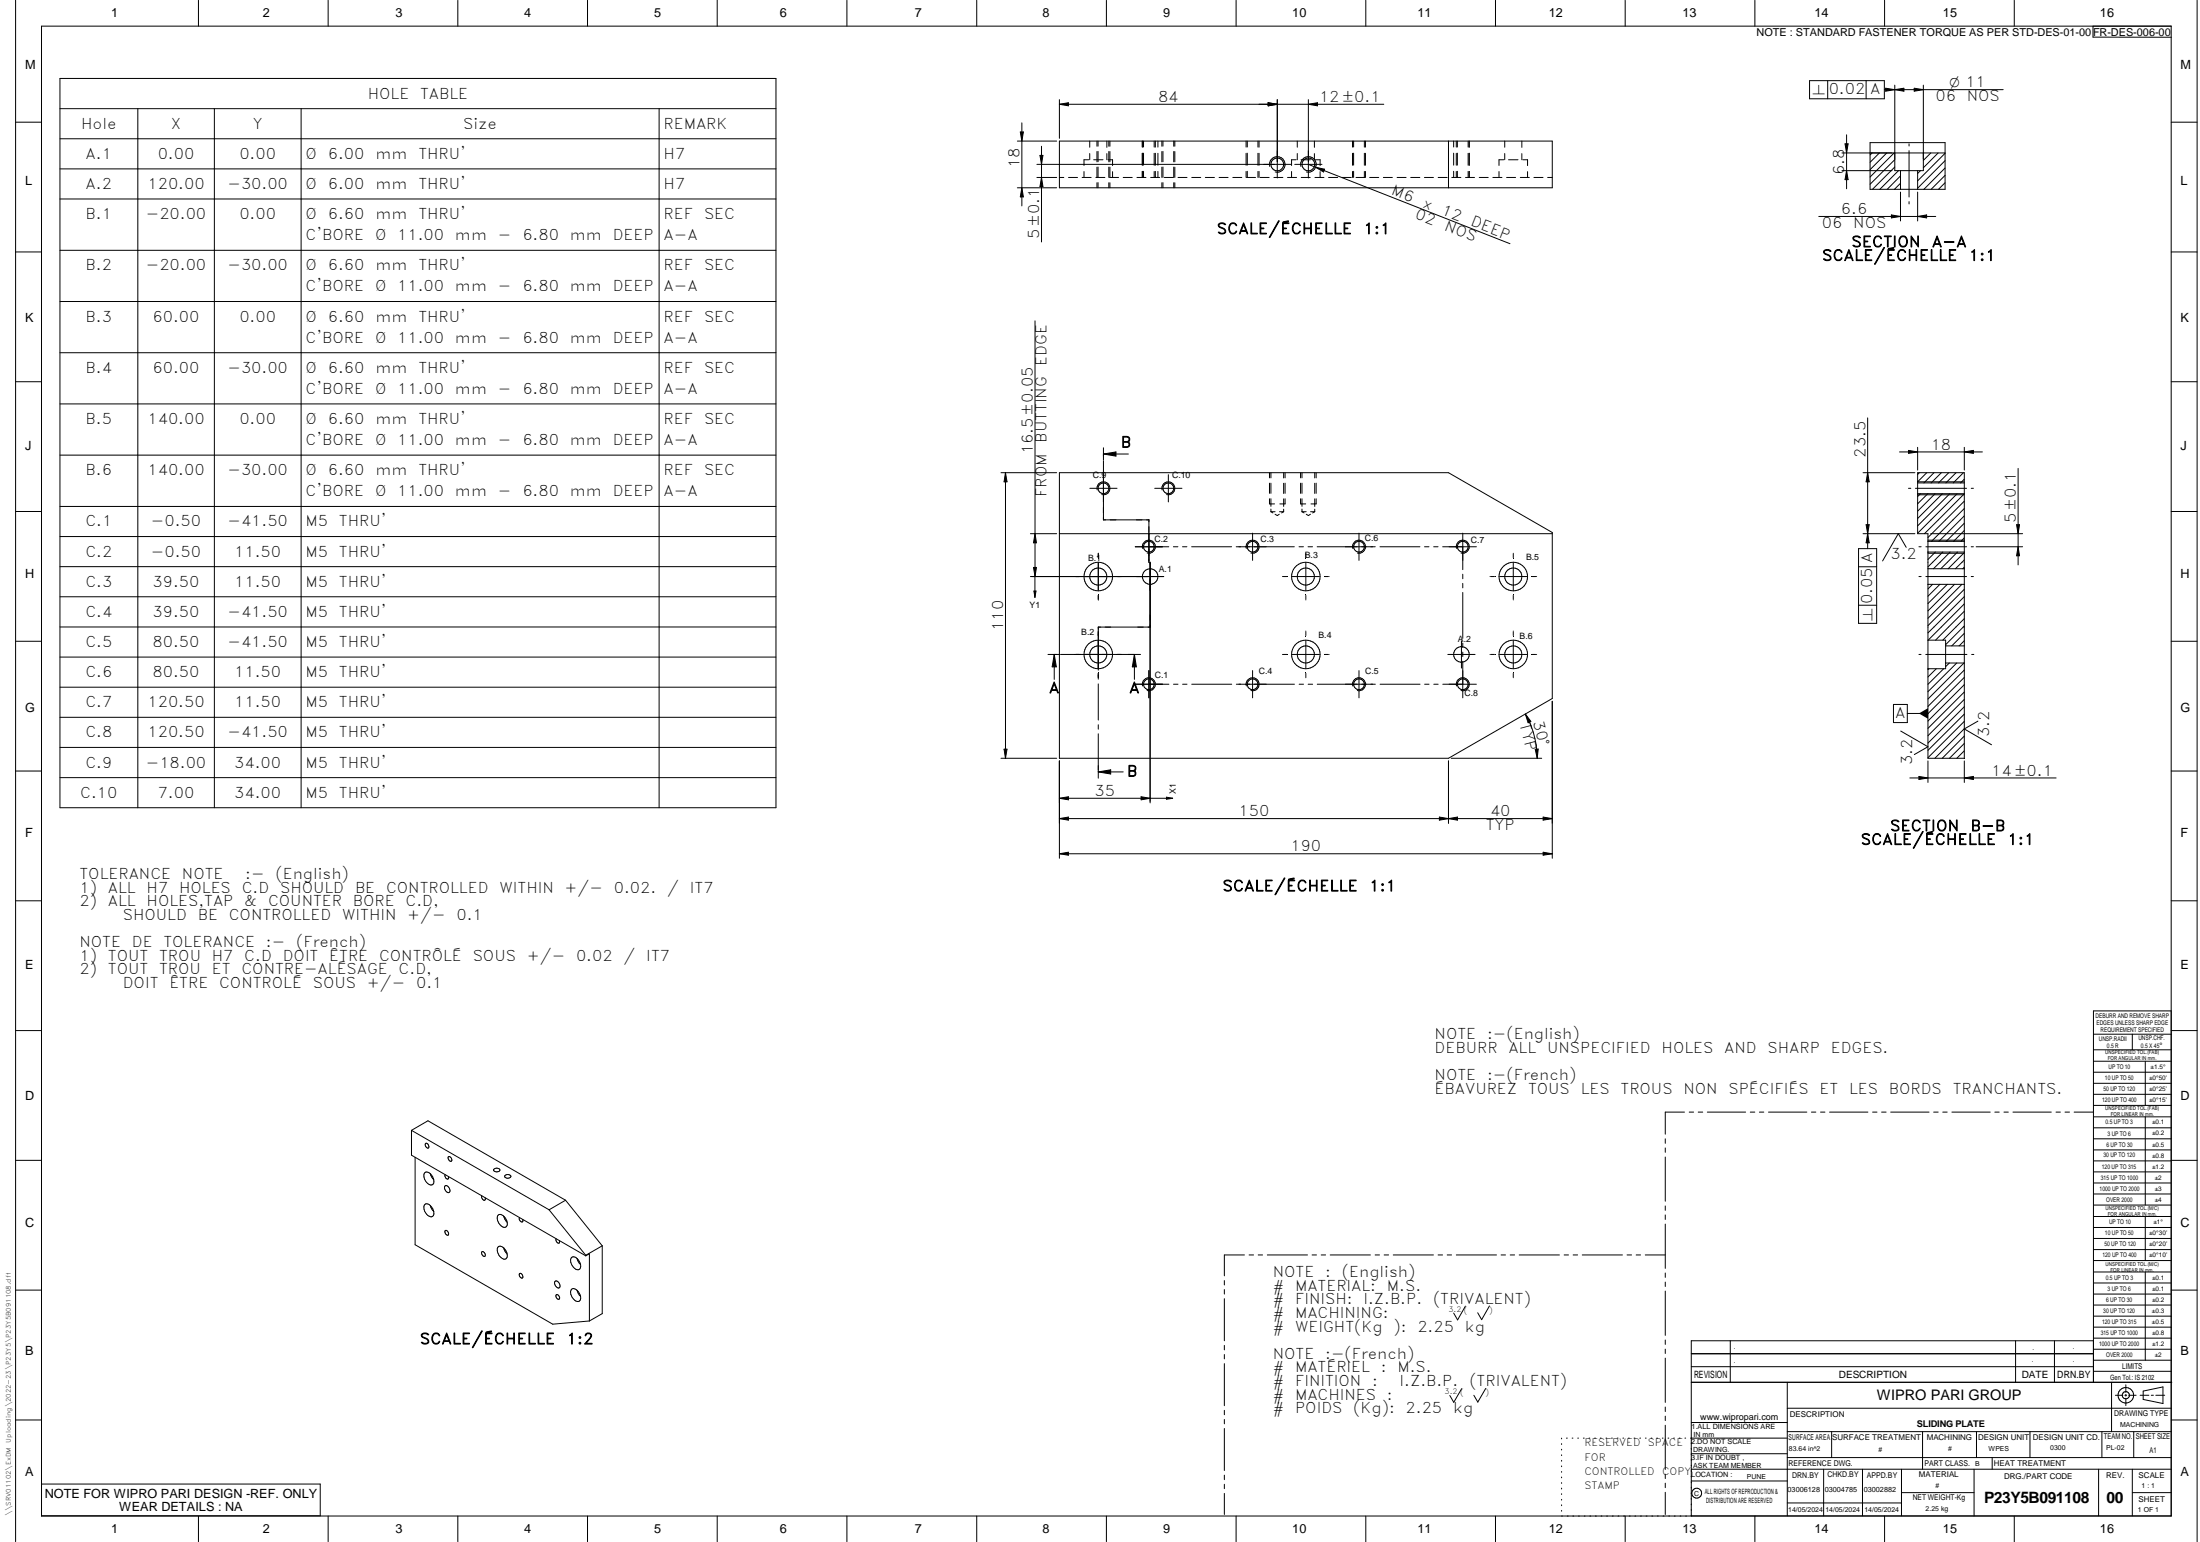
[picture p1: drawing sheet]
<svg xmlns="http://www.w3.org/2000/svg" width="848mm" height="594mm" viewBox="0 0 848 594" stroke-linecap="round" stroke-linejoin="round" font-family="sans-serif">
<g fill="none" stroke="#000" stroke-width=".39">
<path d="M6 .1v593.9M16 10.1h821v574h-821zM76.5 .1v10M126.5 .1v10M176.5 .1v10M226.5 .1v10M276.5 .1v10M326.5 .1v10M376.5 .1v10M426.5 .1v10M476.5 .1v10M526.5 .1v10"/>
<path d="M576.5 .1v10M626.5 .1v10M676.5 .1v10M726.5 .1v10M776.5 .1v10M806.8 10.1v4.2l30.2 .1M847 .1v593.9M23.1 30.2h276v281h-276zM408.4 38.4v14.9M488.9 39.6l3.5 .6-3.5 .6zM492.4 38.4v30.2M504.4 38.4v30.2"/>
<path d="M697.6 31.1h28.8v7h-28.8zM704.6 31.1v7M719.4 31.1v7M726.4 34.5h45.8M726.9 34l3.5 .5-3.5 .6zM730.4 32.8v32.9h11v-32.9M730.4 34.5l3.5-.5v1.1zM737.9 34l3.5 .5-3.5 .6zM6 47.1h10M23.1 41.9h276M23.1 53.5h276M53.1 41.9v269.3"/>
<path d="M82.6 41.9v269.3M116.1 41.9v269.3M254.1 41.9v269.3M392.2 54.4h15.1M393.3 50.8h1.2l-.6 3.6zM393.9 47.3v32M400.9 59.9h1.1l-.5 3.4zM401.5 56.3v36.9M408.4 40.2l3.5-.6v1.2zM408.4 54.4h190v17.9h-190zM408.4 40.2h125M420.1 54.4v2.3"/>
<path d="M420.1 59.1v2.5M422.9 54.4v1.9M422.9 58.4v4M423.3 54.4v1.9M423.3 58.3v4M426.7 54.4v2.4M426.7 59.2v2.4M427.4 54.4v1.9M427.4 58.4v4M427.9 54.4v1.9M427.9 58.4v4M440.4 59v4.7"/>
<path d="M440.4 54.4v2.3M440.8 54.4v2.2M440.8 59v4.6M444.9 54.4v2.3M444.9 59.1v4.6M445.4 54.4v2.3M445.4 59.1v4.6M446.4 54.4v2.3M446.4 59.1v4.6M447.9 54.4v1.9M447.9 58.4v4M448.3 54.4v1.9"/>
<path d="M448.3 58.3v4M452.5 54.4v1.9M452.5 58.4v4M452.9 54.4v1.9M452.9 58.4v4M480.4 54.4v2.3M480.4 59.1v4.6M480.8 54.4v2.2M480.8 59v4.6M484.9 54.4v2.3M484.9 59.1v4.6M485.4 54.4v2.3"/>
<path d="M485.4 59.1v4.6M500.1 54.4v2.3M500.1 59.1v2.5M504.4 40.2l3.5-.6v1.2zM506.7 54.4v2.4M506.7 59.2v2.4M521.4 54.4v2.3M521.4 59.1v4.6M521.8 54.4v2.2M521.8 59v4.6M525.9 54.4v2.3M525.9 59.1v4.6"/>
<path d="M526.4 54.4v2.3M526.4 59.1v4.6M558.4 54.4v17.9M560.4 54.4v2.2M560.4 59v4.6M561.4 54.4v2.3M561.4 59.1v4.6M561.8 54.4v2.2M561.8 59v4.6M566 54.4v2.3M566 59.1v4.6M566.4 54.4v2.3"/>
<path d="M566.4 59.1v4.6M580.1 54.4v2.3M580.1 59.1v2.5M586.7 54.4v2.4M586.7 59.2v2.4M710.1 58.9h39.7M711.2 55.4h1.2l-.6 3.5zM711.8 51.9v20.8M720.9 54.9h28.9v18h-28.9zM721.7 58.9l-.8 .8M724.5 58.9l-3.6 3.6M727.3 58.9l-6.4 6.5"/>
<path d="M730.2 58.9l-9.3 9.3M735.9 55.4v.9M735.9 58v17.9M741.5 58.9l-.1 .1M744.3 58.9l-2.9 2.9M747.1 58.9l-5.7 5.7M749.8 59.1l-10.6 10.6M837 47.1h10M23.1 65.1h276M23.1 76.7h276M392.2 72.3h15.1M393.9 72.3l.6 3.6h-1.2z"/>
<path d="M399.7 63.3h97.9M399.7 68.4h7.6M401.5 68.4l.5 3.4h-1.1zM408.4 68.4h1.7M411.9 68.4h3.5M417.2 68.4h3.4M417.9 66.1v2.3M419.7 61.6h-1.8v2.2M421.6 61.6h3.6M422.4 68.4h3.5M422.9 64.4v4M422.9 70.4v1.9"/>
<path d="M423.3 64.3v4M423.3 70.4v1.9M427.1 61.6h1.8v2.2M427.4 64.4v4M427.4 70.4v1.9M427.7 68.4h3.5M427.9 64.4v4M427.9 70.4v1.9M428.9 66.1v2.3M433 68.4h3.5M438.3 68.4h3.4M440.4 66v2.4"/>
<path d="M440.8 66v2.4M443.6 68.4h3.4M444.9 66v2.4M445.4 66v2.4M446.4 66v2.4M447.9 64.4v4M447.9 70.4v1.9M448.3 64.3v4M448.3 70.4v1.9M448.8 68.4h3.5M452.5 64.4v4M452.5 70.4v1.9"/>
<path d="M452.9 64.4v4M452.9 70.4v1.9M454.1 68.4h3.5M459.4 68.4h3.5M464.7 68.4h3.5M469.9 68.4h3.5M475.2 68.4h3.5M480.4 66v2.4M480.5 68.4h3.5M480.8 66v2.4M484.9 66v2.4M485.4 66v2.4"/>
<path d="M485.8 68.4h3.4M489.5 64.1a3 3 0 0 1 2.6-3.8 3 3 0 0 1 3.3 3.3 3 3 0 0 1-3.8 2.7M491.1 68.4h3.4M496.3 68.4h3.5M497.9 66.1v2.3M499.1 63.3h10.5M499.7 61.6h-1.8v2.2M501.5 64.1a2.99 2.99 0 0 1 3.1-3.7 2.99 2.99 0 0 1 2.5 4.1M501.5 61.6h3.7M501.6 68.4h3.5M504.4 63.3l77.7 30.6M506.9 68.4h3.5"/>
<path d="M507 61.6h1.9v2.2M507.1 64.5a3 3 0 0 1-3.5 1.8M507.2 64.4l3.4 .8-.4 1.1zM508.9 66.1v2.3M512.1 68.4h3.6M517.4 68.4h3.5M521.4 66v2.4M521.8 66v2.4M522.7 68.4h3.5M525.9 66v2.4M526.4 66v2.4M528 68.4h3.5"/>
<path d="M533.3 68.4h3.4M538.6 68.4h3.4M543.8 68.4h3.5M549.1 68.4h3.5M554.4 68.4h3.5M559.6 68.4h3.6M560.4 66v2.4M561.4 66v2.4M561.8 66v2.4M564.9 68.4h3.5M566 66v2.4M566.4 66v2.4"/>
<path d="M570.2 68.4h3.5M575.5 68.4h3.5M577.8 66.1v2.3M579.7 61.6h-1.9v2.2M580.8 68.4h3.4M581.5 61.6h3.7M586.1 68.4h3.4M587 61.6h1.9v2.2M588.9 66.1v2.3M591.3 68.4h3.5M596.6 68.4h1.8M710.1 65.7h19.3"/>
<path d="M711.8 65.7l.6 3.5h-1.2zM730.4 61.5l-9.5 9.5M730.4 64.3l-8.6 8.6M731.9 65.7l-7.2 7.2M732.6 67.8l-5.1 5.1M732.6 70.6l-2.3 2.3M732.6 65.7v7.2M732.6 74v11.1M735.9 77.7v.9M739.2 65.7v7.2M739.2 74v11.1M740.3 65.7l-1.1 1.1"/>
<path d="M749.8 67.6l-5.4 5.3M749.8 64.7l-8.2 8.2M749.8 61.9l-10.6 10.6M749.8 70.4l-2.5 2.5M6 97.1h10M23.1 96.4h276M701.1 83.4h45.1M729.1 82.8l3.5 .6-3.5 .5zM739.2 83.4l3.5-.6v1.1zM837 97.1h10M23.1 116.2h276M23.1 135.9h276"/>
<path d="M399 123.6l-.1 106.5M6 147.1h10M23.1 155.6h276M837 147.1h10M23.1 175.3h276M425.4 174.9l4.8-.8v1.6zM425.4 177.5v22.8h17.5v16.3h.5v92.7M425.4 172.5v4.8M425.4 174.9h9.6M720 161v50.4M732.2 174.1h32M735.7 173.5l3.5 .6-3.5 .6z"/>
<path d="M739.2 172.3v8.8M757.2 172.3v8.8M757.2 174.1l3.5-.6v1.2zM6 197.1h10M23.1 195.1h276M385.9 182.1h21.4M387.6 182.1v110M387.6 182.1l.6 3.5h-1.1zM408.4 182.1h150l40 23v64l-40 23h-150zM420.1 188.1h10.5M423 188.8a2.5 2.5 0 0 1 2.2-3.2 2.5 2.5 0 0 1 2.7 2.7 2.5 2.5 0 0 1-3.2 2.2M445.1 188.1h10.5"/>
<path d="M448 188.8a2.49 2.49 0 0 1 2.2-3.1 2.49 2.49 0 0 1 2.7 2.7 2.49 2.49 0 0 1-3.2 2.1M450.4 182.9v10.5M489.4 182.1v2M489.4 186.1v4M489.4 192.2v1.9h1.9M489.9 197.1h1.6M489.9 182.1v2M489.9 186.1v4M489.9 192.2v2.9M489.9 196.1v1M489.9 197.1l.8 .5M491.5 198.1l.9 .5 .7-.5"/>
<path d="M493.2 197.1h1.6M494.8 197.1l-.8 .5M494.8 182.1v2M494.8 186.2v3.9M494.8 192.2v2.9M494.8 196.2v.9M495.4 182.1v2M495.4 186.1v4M495.4 192.2v1.9h-2M501.4 182.1v2M501.4 192.2v1.9h1.9M501.4 186.1v4"/>
<path d="M501.9 196.1v1M501.9 182.1v2M501.9 186.1v4M501.9 192.2v2.9M501.9 197.1l.8 .5M501.9 197.1h1.6M503.6 198.1l.8 .5 .8-.5M505.2 197.1h1.6M506.8 197.1l-.8 .5M506.8 196.2v.9M506.8 182.1v2M506.8 186.2v3.9"/>
<path d="M506.8 192.2v2.9M507.4 192.2v1.9h-2M507.4 182.1v2M507.4 186.1v4M718.2 182.1h20M720 182.1l.6 3.5h-1.2zM735.7 188.1h.9M738.4 188.1h19.7M739.2 182.1h18v110h-14v-86.5h-4zM739.2 186.1h18M739.2 190.2h18l-15.4 15.4M739.2 190.6h18"/>
<path d="M739.9 182.1l-.7 .7M740.3 190.2l-1.1 1.1M742.7 182.1l-3.5 3.5h18M743.2 190.2l-4 3.9M745.5 182.1l-3.9 4M746 190.2l-6.8 6.7M748.4 182.1l-4 4M748.8 190.2l-9.6 9.6M751.2 182.1l-3.9 4M751.6 190.2l-12.4 12.4M754 182.1l-3.9 4M754.5 190.2l-15.3 15.2"/>
<path d="M756.9 182.1l-4 4M757.2 193.1l-14 14M757.2 195.9l-12.6 12.7M757.2 184.6l-1.4 1.5M757.2 198.8l-9.8 9.8M759.9 188.1h.8M778 180.5v37.1M837 197.1h10M23.1 206.7h276M23.1 218.3h276M397.2 205.6h10.1M398.4 218.6h1.1l-.5 3.5z"/>
<path d="M399 205.6l.5 3.5h-1.1zM408.4 205.6h190M423.4 213.1v.1M423.4 213.4v1.4M423.4 216.9v10.5M437.6 210.7h13M440.4 211.3a2.5 2.5 0 0 1 2.2-3.2 2.5 2.5 0 0 1 2.8 2.8 2.5 2.5 0 0 1-3.2 2.2M452.3 210.7h1.8M455.8 210.7h1.7M459.4 210.7h15.4M476.5 210.7h22.4M480.4 211.3a2.5 2.5 0 0 1 2.2-3.2 2.5 2.5 0 0 1 2.8 2.8 2.5 2.5 0 0 1-3.2 2.2"/>
<path d="M482.9 205.4v10.5M500.8 210.7h1.7M503.4 213.1v.1M503.4 213.4v1.4M503.4 216.9v10.5M504.2 210.7h1.8M507.7 210.7h22.4M521.5 211.3a2.5 2.5 0 0 1 2.2-3.2 2.5 2.5 0 0 1 2.7 2.8 2.5 2.5 0 0 1-3.2 2.2M523.9 205.4v10.5M532 210.7h15.4M549.1 210.7h1.7M552.7 210.7h1.7"/>
<path d="M556.1 210.7h13M561.5 211.3a2.49 2.49 0 0 1 2.2-3.1 2.49 2.49 0 0 1 2.7 2.7 2.49 2.49 0 0 1-3.2 2.2M563.9 205.4v14.1M583.4 213.1v.1M583.4 213.4v1.4M583.4 216.9v10.5M716.4 218.4h7M716.4 211.4h7v28.8h-7zM718.2 205.6h20M719.4 202.1h1.2l-.6 3.5zM720 205.6l.6 3.5h-1.2zM734.8 210.9l-3-5.3-6.1 10.5"/>
<path d="M739.7 210.7h.9M742.4 210.7h15.7M743.2 219.1h14M743.2 208.6h14M743.2 208.1h14M743.2 213.1h14M743.3 212.7h13.9M744.3 205.6h35.4M746.1 212.7l-2.9 2.9M748.9 212.7l-5.7 5.7M751.8 212.7l-6.5 6.4M754.6 212.7l-6.4 6.4"/>
<path d="M757.2 218.5l-.6 .6M757.2 212.9l-6.2 6.2M757.2 201.6l-7 7M757.2 215.7l-3.4 3.4M757.2 207.2l-1.3 1.4M757.2 204.4l-4.1 4.2M759.9 210.7h.8M761.8 210.7h17.9M777.4 202.1h1.1l-.5 3.5zM778 210.7l.5 3.4h-1.1zM23.1 229.9h276M397.2 222.1h51.4"/>
<path d="M398.6 227.7h.8l-.5 2.4zM423.4 229.4v1.4M423.4 231.1h.1M494.4 222.1h.1M494.7 222.1h1.4M498.1 222.1h10.5M503.4 229.4v1.4M503.4 231.1h.1M510.6 222.1h1.5M512.3 222.1h.1M563.9 221.2v1.8M563.9 224.7v1.8"/>
<path d="M563.9 228.3v17.7M574.4 222.1h.1M574.7 222.1h1.4M578.1 222.1h10.5M583.4 229.4v1.4M583.4 231.1h.1M590.6 222.1h1.4M592.3 222.1h.1M716.4 233.2h7M739.7 222.1h.9M742.4 222.1h15.7M743.2 225.1h14"/>
<path d="M745 225.1l-1.8 1.8M747.8 225.1l-4.6 4.6M750.7 225.1l-7.5 7.4M753.4 225.1l-10.2 10.3M756.3 225.1l-13.1 13.1M757.2 229.9l-14 13.9M757.2 227l-14 14M757.2 232.7l-13.9 13.9M757.2 238.3l-8.3 8.3M757.2 235.5l-11.1 11.1M759.9 222.1h.8M6 247.1h10"/>
<path d="M23.1 241.6h276M23.1 253.2h276M404 252.1h4.8M406.4 252.1v9.6M406.4 252.1l.8 4.8h-1.6zM409 252.1h30.7M423.4 259.4v2.3M437.3 252.1l.8 4.8h-1.6zM437.3 252.1v9.6M442.9 258.4v10.5M443.4 241.6h-20v16.6M482.9 258.4v10.5"/>
<path d="M494.4 252.1h.1M494.7 252.1h1.4M498.1 252.1h10.5M503.4 243.1v.1M503.4 243.5v1.4M503.4 246.9v10.5M503.4 259.4v1.4M510.6 252.1h1.5M512.3 252.1h.1M523.9 258.4v10.5M558.1 252.1h10.5M563.4 246.9v10.5"/>
<path d="M563.9 247.7v1.8M563.9 251.2v1.7M563.9 254.8v14.1M574.4 252.1h.1M574.7 252.1h1.4M578.1 252.1h10.5M583.4 243.1v.1M583.4 243.5v1.4M583.4 259.4v1.4M583.4 246.9v10.5M590.6 252.1h1.4M592.3 252.1h.1"/>
<path d="M739.7 252.1h.8M742.4 252.1h15.8M743.2 246.6h6.8v11h-6.8M743.6 257.6l-.4 .4M746.4 257.6l-3.2 3.2M749.3 257.6l-6.1 6.1M750 248.8h7.2M750 255.4h7.2M751.5 255.4l-1.5 1.4M754.3 255.4l-11.1 11.1M757.1 255.4l-13.9 13.9M757.2 258.1l-14 14.1"/>
<path d="M757.2 244l-4.8 4.8M757.2 246.8l-2 2M757.2 241.2l-7.2 7.2M760.1 252.1h.8M837 247.1h10M23.1 264.8h276M23.1 276.4h276M423.4 263.5v13.9M423.4 279.2v1.7M437.6 263.6h13M440.4 264.3a2.49 2.49 0 0 1 2.2-3.2 2.49 2.49 0 0 1 2.7 2.7 2.49 2.49 0 0 1-3.1 2.2M452.4 263.6h1.7"/>
<path d="M455.9 263.6h1.7M459.4 263.6h15.4M476.6 263.6h22.4M480.4 264.3a2.49 2.49 0 0 1 2.2-3.2 2.49 2.49 0 0 1 2.7 2.7 2.49 2.49 0 0 1-3.1 2.2M500.8 263.6h1.7M503.4 261v.1M504.3 263.6h1.7M507.8 263.6h22.4M521.5 264.3a2.49 2.49 0 0 1 2.1-3.2 2.49 2.49 0 0 1 2.7 2.7 2.49 2.49 0 0 1-3.1 2.2M532 263.6h15.4M549.2 263.6h1.7M552.7 263.6h1.7"/>
<path d="M561.5 264.3a2.48 2.48 0 0 1 2.1-3.1 2.48 2.48 0 0 1 2.7 2.7 2.48 2.48 0 0 1-3.1 2.1M569.1 263.6h-12.9M583.4 261v.1M588 275.1a34.2 34.2 0 0 1 4.6 17M588 275.1l2.1 2.8-1 .6zM598.4 270.2v60.5M729.9 271.4h5.3v7h-5.3zM735.2 274.9h8M757.2 261l-14 14M757.2 263.8l-14 14M757.2 266.6l-14 14M757.2 269.5l-14 14"/>
<path d="M757.2 272.3l-14 14M757.2 275.1l-14 14M757.2 277.9l-14 14M762.5 277.8l-5.3 3 10.5 6.1M6 297.1h10M23.1 288h276M23.1 299.6h276M385.9 292.1h21.4M387.1 288.6h1.1l-.6 3.5zM408.4 293.2v37.5M423.4 282.7v17.1M423.4 297.4h9.6"/>
<path d="M423.4 297.4l4.8-.8v1.6zM558.4 293.2v24M559.4 292.1h34.9M591.8 288.7l1.2-.1-.4 3.5zM732.7 281.6l10.5 6.1-5.2 3M736.2 299.7h56.4M739.7 299.1l3.5 .6-3.5 .6zM743.2 293.2v8.3M757.2 286.4l-5.7 5.7M757.2 280.8l-11.3 11.3M757.2 283.6l-8.5 8.5M757.2 289.3l-2.9 2.8"/>
<path d="M757.2 299.7l3.5-.6v1.2zM757.2 293.2v8.3M837 297.1h10M408.4 307.6l3.5-.6v1.1zM408.4 315.4l3.5-.6v1.2zM408.4 307.6h43.6M408.4 315.4h190M439.9 307l3.5 .6-3.5 .5zM449.7 307.1l2.3 .5-2.3 .3zM554.9 314.8l6.9 1.2v-1.2l-6.9 1.2zM594.9 314.8l3.5 .6-3.5 .6zM408.4 328.9l3.5-.6v1.2z"/>
<path d="M408.4 328.9h190M594.9 328.3l3.5 .6-3.5 .6zM6 347h10M837 347h10M6 397h10M807 398.4h30M822 398.4v6.1M837 397h10M837 389.5h-30v143.1M807 404.5h30M807 408.9h30M807 413.1h30"/>
<path d="M807 417.4h30M827 408.9v17M158.6 435.5l6.4-3.7 53 30.6M158.6 435.5l53.1 30.6M158.6 435.5v9.6l67.2 38.7M641.9 438.7v1.8M649.4 428.5h-7.5v8.5M651.2 428.5h1.7M654.6 428.5h1.8M658.2 428.5h14.7M674.7 428.5h1.7M678.2 428.5h1.7"/>
<path d="M681.7 428.5h14.8M698.3 428.5h1.7M701.8 428.5h1.7M705.3 428.5h14.7M721.9 428.5h1.7M725.3 428.5h1.8M728.9 428.5h14.7M745.4 428.5h1.7M748.9 428.5h1.7M752.4 428.5h14.8M769 428.5h1.7M772.5 428.5h1.7"/>
<path d="M776 428.5h14.7M792.6 428.5h1.7M796 428.5h1.8M799.5 428.5h7.4M807 421.6h30M807 425.9h30M807 430.3h30M807 434.5h30M807 438.7h30M827 430.3v34M6 447h10M160 445.9v33.7l53.1 30.6 14.1-1.3"/>
<path d="M163.8 451.8a2.58 2.58 0 0 1 3.2 2.2l.2 .7a1.34 1.34 0 0 1-.5 1.7 1.34 1.34 0 0 1-1.8-.4 3.3 3.3 0 0 1-1.1-4.2zM164.1 440.5a1.15 1.15 0 0 1 1.1 .6 1.15 1.15 0 0 1-.2 1.2l-.6-.2-.4-.7zM165.9 452.2l1.3 2.3M171.5 457a1.53 1.53 0 0 1 1.6 .4 1.53 1.53 0 0 1 .3 1.7l-.1 .2a1.66 1.66 0 0 1-1.8-2.3zM171.6 452.5a1.03 1.03 0 0 0 .1 1.3 1.03 1.03 0 0 0 1.2 .2l-.1-.7M172.9 445.6a1.11 1.11 0 0 1 1.1 .6 1.11 1.11 0 0 1-.1 1.2l-.6-.2-.5-.7zM190.3 450.5a1.41 1.41 0 0 1 2.4 .4 1.47 1.47 0 0 1-2.5-.1zM194.8 452.8l1.3-.3 .8 .6a1.2 1.2 0 0 1-1.2 .8 1.2 1.2 0 0 1-1.1-.9zM641.9 442.3v1.6M641.9 445.8v17M807 443h30M807 447.3h30"/>
<path d="M807 451.5h30M807 455.8h30M807 460h30M837 447h10M163.8 464a2.58 2.58 0 0 1 3.2 2.3l.2 .6a1.35 1.35 0 0 1-.5 1.8 1.35 1.35 0 0 1-1.8-.5 3.4 3.4 0 0 1-1.1-4.2zM165.9 464.4l.5 1.3 .8 1.1M171.7 474a1.15 1.15 0 0 1 1.1 .7 1.15 1.15 0 0 1-.2 1.2l-.9-.5-.2-.8zM185.7 460.7a1.03 1.03 0 0 0 .2 1.2 1.03 1.03 0 0 0 1.2 .3l-.1-.8M192.1 468.1a2.63 2.63 0 0 1 3.3 2.3l.1 .6a1.33 1.33 0 0 1-.5 1.7 1.33 1.33 0 0 1-1.8-.4 3.3 3.3 0 0 1-1.1-4.2zM194.1 468.5l.5 1.3 .9 1M200.2 469.1a1.03 1.03 0 0 0 .2 1.2 1.03 1.03 0 0 0 1.1 .2v-.7M211.7 466.1l14.1 17.5"/>
<path d="M214.4 477.3a1.03 1.03 0 0 0 .1 1.2 1.03 1.03 0 0 0 1.2 .2l-.1-.7M218 462.4l-6.3 3.7M218 462.4l14.2 17.6M232.2 480v26.1l-5 2.8M232.2 480l-6.4 3.6M641.9 464.6v1.7M641.9 468.1v1.7M641.9 471.6v17.1M807 464.3h30M807 468.7h30M807 472.9h30M807 477.1h30"/>
<path d="M827 468.7v16.9M6 497h10M185.8 482.2a1.15 1.15 0 0 1 1.1 .7 1.15 1.15 0 0 1-.1 1.2l-.6-.3-.5-.6zM192.1 480.4a2.63 2.63 0 0 1 3.3 2.2l.1 .6a1.32 1.32 0 0 1-.5 1.8 1.32 1.32 0 0 1-1.8-.5 3.3 3.3 0 0 1-1.1-4.1zM194.1 480.8l1.4 2.3M200.4 490.6a1.11 1.11 0 0 1 1 .6 1.11 1.11 0 0 1-.1 1.2l-.6-.2-.5-.7zM213.9 493.8a1.53 1.53 0 0 1 1.7 .3 1.53 1.53 0 0 1 .3 1.7l-.2 .3a1.69 1.69 0 0 1-1.8-2.3zM214.5 498.8a1.11 1.11 0 0 1 1 .6 1.11 1.11 0 0 1-.1 1.2l-.6-.2-.5-.7zM220.3 496.7a2.63 2.63 0 0 1 3.3 2.2l.2 .6a1.35 1.35 0 0 1-.5 1.8 1.35 1.35 0 0 1-1.8-.4 3.3 3.3 0 0 1-1.2-4.2zM220.3 484.4a2.63 2.63 0 0 1 3.3 2.3l.2 .6a1.35 1.35 0 0 1-.5 1.8 1.35 1.35 0 0 1-1.8-.4 3.3 3.3 0 0 1-1.2-4.3zM222.4 497.1l.5 1.2 .9 1.1M222.4 484.8l.5 1.3 .9 1.1"/>
<path d="M225.8 483.8l1.4-.8v25.9M225.8 483.6v.2M472 493.4v1.6M472 496.8v1.8M479.7 483.5h-7.7v8M481.5 483.5h1.7M485 483.5h1.7M488.5 483.5h15.5M505.8 483.5h1.7M509.3 483.5h1.7M512.8 483.5h15.5M530.1 483.5h1.7"/>
<path d="M533.6 483.5h1.7M537.1 483.5h15.5M554.4 483.5h1.7M557.9 483.5h1.7M561.4 483.5h15.5M578.7 483.5h1.6M582.2 483.5h1.7M585.6 483.5h15.5M603 483.5h1.6M606.4 483.5h1.8M609.9 483.5h15.5M627.2 483.5h1.7"/>
<path d="M630.7 483.5h1.7M634.2 483.5h7.7M641.9 490.4v1.7M641.9 493.9v1.7M641.9 497.4v17.1M807 481.4h30M807 485.6h30M807 490.1h30M807 494.3h30M807 498.6h30M827 490.1v33.9M837 497h10"/>
<path d="M472 500.3v16.3M472 518.3v1.8M564.9 503.2l-3 5.3-1.5-2.6M574.2 503.1l-3 5.3-1.6-2.6M641.9 516.3v1.6M641.9 519.8v1.7M667 516.6v16M777 516.6v16M792 516.6v16M807 502.8h30M807 507.1h30M807 511.3h30"/>
<path d="M807 515.5h30M807 519.8h30M807 516.6h-155v67.5M472 521.8v1.7M472 525.4v16.2M563.5 535l-3.1 5.3-1.5-2.7M572.7 534.9l-3 5.3-1.5-2.7M641.9 523.2v17.1M652 532.6h185.2M652 521.5h155M652 526.5h155M689 532.6v51.4"/>
<path d="M807 524h30M807 528.3h30M814 532.6v19M815.5 537.5h2.8M819.1 537.5h.7M819.5 533.5v2.9M819.5 537.2v.7M819.5 538.7v2.8M820.6 537.5h2.9M825 537.5h3.4M826.2 535.9l7.6-1.6v6.4l-7.6-1.5zM829.3 537.5h.8"/>
<path d="M831 537.5h3.5M6 547.1h10M472 543.3v1.7M472 546.9v1.7M472 550.3v16.2M602 554.1v.3M602 556.2v.3M602 558.3v.3M603.8 554.1h.4M606 554.1h.3M608.2 554.1h.3M610.4 554.1h.3"/>
<path d="M612.6 554.1h.3M614.7 554.1h.3M616.9 554.1h.3M619.1 554.1h.3M621.2 554.1h.3M623.4 554.1h.3M625.6 554.1h.3M627.8 554.1h.3M629.9 554.1h.4M632.1 554.1h.3M634.3 554.1h.3M636.5 554.1h.3"/>
<path d="M638.6 554.1h.3M640.8 554.1h.3M641.9 542.1v1.7M641.9 545.6v1.7M641.9 549.1v17M643 554.1h.3M645.2 554.1h.3M647.3 554.1h.4M649.5 554.1h.3M652 548h37M689 542.5h148M689 551.6h148"/>
<path d="M689 554.1h-37.3M706.1 551.6v10M741.1 551.6v14.4M761.9 551.6v10M782.5 551.6v10M810.3 551.6v10M822.5 551.6v10M837 547.1h10M16 571.8h107.4v12.2h-107.4M472 568.3v1.8M472 571.8v1.7M472 575.4v8.1"/>
<path d="M602 560.5v.3M602 562.6v.3M602 564.8v.3M602 566.9v.3M602 569v.3M602 571.2v.3M602 573.3v.4M602 575.5v.3M602 577.6v.3M602 579.8v.3M641.9 567.9v1.7M641.9 571.4v1.8"/>
<path d="M641.9 574.9v8.6M652 570.6h37M652 560.1h37M689 561.6h148M689 579h44M703 566v18M718 566v18M733 575.1h28M733 566v18M761 566v18M768 561.6v4.4M809 566v18"/>
<path d="M822 566v18M822 575.1h15M837 566h-185M76.5 584.1v9.9M126.5 584.1v9.9M176.5 584.1v9.9M226.5 584.1v9.9M276.5 584.1v9.9M326.5 584.1v9.9M376.5 584.1v9.9M426.5 584.1v9.9M476.5 584.1v9.9"/>
<path d="M526.5 584.1v9.9M576.5 584.1v9.9M602 581.9v.3M626.5 584.1v9.9M652 584h185M676.5 584.1v9.9M726.5 584.1v9.9M776.5 584.1v9.9"/>
<circle cx="492.4" cy="63.4" r="2.46"/>
<circle cx="504.4" cy="63.4" r="2.46"/>
<circle cx="425.4" cy="188.1" r="2.06"/>
<circle cx="450.4" cy="188.1" r="2.07"/>
<circle cx="442.9" cy="210.6" r="2.06"/>
<circle cx="482.9" cy="210.6" r="2.07"/>
<circle cx="523.9" cy="210.6" r="2.07"/>
<circle cx="563.9" cy="210.6" r="2.07"/>
<circle cx="423.4" cy="222.1" r="3.3"/>
<circle cx="423.4" cy="222.1" r="5.5"/>
<circle cx="443.4" cy="222.1" r="2.99"/>
<circle cx="503.4" cy="222.1" r="3.3"/>
<circle cx="503.4" cy="222.1" r="5.5"/>
<circle cx="583.4" cy="222.1" r="5.5"/>
<circle cx="583.4" cy="222.1" r="3.3"/>
<circle cx="423.4" cy="252.1" r="3.3"/>
<circle cx="423.4" cy="252.1" r="5.5"/>
<circle cx="503.4" cy="252.1" r="3.3"/>
<circle cx="503.4" cy="252.1" r="5.5"/>
<circle cx="563.4" cy="252.1" r="3"/>
<circle cx="583.4" cy="252.1" r="5.5"/>
<circle cx="583.4" cy="252.1" r="3.3"/>
<circle cx="442.9" cy="263.7" r="2.06"/>
<circle cx="482.9" cy="263.6" r="2.07"/>
<circle cx="523.9" cy="263.6" r="2.07"/>
<circle cx="563.9" cy="263.6" r="2.07"/>
<circle cx="819.5" cy="537.5" r="2.99"/>
<circle cx="819.5" cy="537.5" r="1.39"/>
<circle cx="654.1" cy="575.3" r="1.9"/>
</g>
<g fill="#000">
<path d="M408.4 40.2l3.5-.6v1.2zM488.9 39.6l3.5 .6-3.5 .6zM504.4 40.2l3.5-.6v1.2zM726.9 34l3.5 .5-3.5 .6zM730.4 34.5l3.5-.5v1.1zM737.9 34l3.5 .5-3.5 .6zM393.3 50.8h1.2l-.6 3.6zM400.9 59.9h1.1l-.5 3.4zM711.2 55.4h1.2l-.6 3.5zM393.9 72.3l.6 3.6h-1.2zM401.5 68.4l.5 3.4h-1.1zM507.2 64.4l3.4 .8-.4 1.1z"/>
<path d="M711.8 65.7l.6 3.5h-1.2zM729.1 82.8l3.5 .6-3.5 .5zM739.2 83.4l3.5-.6v1.1zM425.4 174.9l4.8-.8v1.6zM735.7 173.5l3.5 .6-3.5 .6zM757.2 174.1l3.5-.6v1.2zM387.6 182.1l.6 3.5h-1.1zM720 182.1l.6 3.5h-1.2zM399 205.6l.5 3.5h-1.1zM398.4 218.6h1.1l-.5 3.5zM719.4 202.1h1.2l-.6 3.5zM720 205.6l.6 3.5h-1.2z"/>
<path d="M777.4 202.1h1.1l-.5 3.5zM778 210.7l.5 3.4h-1.1zM398.6 227.7h.8l-.5 2.4zM406.4 252.1l.8 4.8h-1.6zM437.3 252.1l.8 4.8h-1.6zM588 275.1l2.1 2.8-1 .6zM739.7 274.9l3.5-2.1v4.1zM387.1 288.6h1.1l-.6 3.5zM423.4 297.4l4.8-.8v1.6zM591.8 288.7l1.2-.1-.4 3.5zM408.4 307.6l3.5-.6v1.1zM408.4 315.4l3.5-.6v1.2z"/>
<path d="M439.9 307l3.5 .6-3.5 .5zM449.7 307.1l2.3 .5-2.3 .3zM554.9 314.8l3.5 .6-3.5 .6zM558.4 315.4l3.4-.6v1.2zM594.9 314.8l3.5 .6-3.5 .6zM739.7 299.1l3.5 .6-3.5 .6zM757.2 299.7l3.5-.6v1.2zM408.4 328.9l3.5-.6v1.2zM594.9 328.3l3.5 .6-3.5 .6z"/>
</g>
<g font-size="6">
<text x="764.8" y="578.9">P23Y5B091108</text>
<text x="812.1" y="578.9">00</text>
</g>
<g font-size="5.7">
<text x="141.8" y="38">HOLE</text>
<text x="161.9" y="38">TABLE</text>
<text x="446.4" y="39.3">84</text>
<text x="508.5" y="39.3">12±0.1</text>
<text x="704.9" y="36.3">0.02 A</text>
<text x="746.1" y="38.9">06</text>
<text x="758.2" y="38.9">NOS</text>
<text x="31.3" y="49.6">Hole</text>
<text x="65.9" y="49.6">X</text>
<text x="97.4" y="49.6">Y</text>
<text x="178.6" y="49.6">Size</text>
<text x="255.8" y="49.6">REMARK</text>
<text x="33" y="61.2">A.1</text>
<text x="60.8" y="61.2">0.00</text>
<text x="92.3" y="61.2">0.00</text>
<text x="117.8" y="61.2">Ø</text>
<text x="126.4" y="61.2">6.00</text>
<text x="144.7" y="61.2">mm</text>
<text x="161.3" y="61.2">THRU'</text>
<text x="255.8" y="61.2">H7</text>
<text x="393" y="64.8" transform="rotate(-90 393 64.8)">18</text>
<text x="710.9" y="67.4" transform="rotate(-90 710.9 67.4)">6.8</text>
<text x="33" y="72.8">A.2</text>
<text x="56.9" y="72.8">120.00</text>
<text x="87.7" y="72.8">-30.00</text>
<text x="117.8" y="72.8">Ø</text>
<text x="126.4" y="72.8">6.00</text>
<text x="144.7" y="72.8">mm</text>
<text x="161.3" y="72.8">THRU'</text>
<text x="255.8" y="72.8">H7</text>
<text x="536.1" y="74.9" transform="rotate(21 536.1 74.9)">M6</text>
<text x="548" y="79.6" transform="rotate(21 548 79.6)">x</text>
<text x="555.3" y="82.4" transform="rotate(21 555.3 82.4)">12</text>
<text x="709.7" y="82.5">6.6</text>
<text x="33" y="84.4">B.1</text>
<text x="56.2" y="84.4">-20.00</text>
<text x="92.3" y="84.4">0.00</text>
<text x="117.8" y="84.4">Ø</text>
<text x="126.4" y="84.4">6.60</text>
<text x="144.7" y="84.4">mm</text>
<text x="161.3" y="84.4">THRU'</text>
<text x="255.8" y="84.4">REF</text>
<text x="271.4" y="84.4">SEC</text>
<text x="545.2" y="84.1" transform="rotate(21 545.2 84.1)">02</text>
<text x="556.4" y="88.5" transform="rotate(21 556.4 88.5)">NOS</text>
<text x="566.5" y="86.8" transform="rotate(21 566.5 86.8)">DEEP</text>
<text x="702.4" y="87.8">06</text>
<text x="714.4" y="87.8">NOS</text>
<text x="117.8" y="92.5">C'BORE</text>
<text x="144.6" y="92.5">Ø</text>
<text x="153.2" y="92.5">11.00</text>
<text x="175.4" y="92.5">mm</text>
<text x="192" y="92.5">-</text>
<text x="201.4" y="92.5">6.80</text>
<text x="219.7" y="92.5">mm</text>
<text x="236.2" y="92.5">DEEP</text>
<text x="255.8" y="92.5">A-A</text>
<text x="400.6" y="92" transform="rotate(-90 400.6 92)">5±0.1</text>
<text x="469.1" y="90.1">SCALE/ÉCHELLE</text>
<text x="525.6" y="90.1">1:1</text>
<text x="713.7" y="95.2">SECTION</text>
<text x="744.7" y="95.2">A-A</text>
<text x="702.4" y="100.4">SCALE/ÉCHELLE</text>
<text x="758.9" y="100.4">1:1</text>
<text x="33" y="104.1">B.2</text>
<text x="56.2" y="104.1">-20.00</text>
<text x="87.7" y="104.1">-30.00</text>
<text x="117.8" y="104.1">Ø</text>
<text x="126.4" y="104.1">6.60</text>
<text x="144.7" y="104.1">mm</text>
<text x="161.3" y="104.1">THRU'</text>
<text x="255.8" y="104.1">REF</text>
<text x="271.4" y="104.1">SEC</text>
<text x="117.8" y="112.3">C'BORE</text>
<text x="144.6" y="112.3">Ø</text>
<text x="153.2" y="112.3">11.00</text>
<text x="175.4" y="112.3">mm</text>
<text x="192" y="112.3">-</text>
<text x="201.4" y="112.3">6.80</text>
<text x="219.7" y="112.3">mm</text>
<text x="236.2" y="112.3">DEEP</text>
<text x="255.8" y="112.3">A-A</text>
<text x="33" y="123.9">B.3</text>
<text x="58.8" y="123.9">60.00</text>
<text x="92.3" y="123.9">0.00</text>
<text x="117.8" y="123.9">Ø</text>
<text x="126.4" y="123.9">6.60</text>
<text x="144.7" y="123.9">mm</text>
<text x="161.3" y="123.9">THRU'</text>
<text x="255.8" y="123.9">REF</text>
<text x="271.4" y="123.9">SEC</text>
<text x="117.8" y="132">C'BORE</text>
<text x="144.6" y="132">Ø</text>
<text x="153.2" y="132">11.00</text>
<text x="175.4" y="132">mm</text>
<text x="192" y="132">-</text>
<text x="201.4" y="132">6.80</text>
<text x="219.7" y="132">mm</text>
<text x="236.2" y="132">DEEP</text>
<text x="255.8" y="132">A-A</text>
<text x="33" y="143.6">B.4</text>
<text x="58.8" y="143.6">60.00</text>
<text x="87.7" y="143.6">-30.00</text>
<text x="117.8" y="143.6">Ø</text>
<text x="126.4" y="143.6">6.60</text>
<text x="144.7" y="143.6">mm</text>
<text x="161.3" y="143.6">THRU'</text>
<text x="255.8" y="143.6">REF</text>
<text x="271.4" y="143.6">SEC</text>
<text x="403.4" y="140.8" transform="rotate(-90 403.4 140.8)">EDGE</text>
<text x="117.8" y="151.7">C'BORE</text>
<text x="144.6" y="151.7">Ø</text>
<text x="153.2" y="151.7">11.00</text>
<text x="175.4" y="151.7">mm</text>
<text x="192" y="151.7">-</text>
<text x="201.4" y="151.7">6.80</text>
<text x="219.7" y="151.7">mm</text>
<text x="236.2" y="151.7">DEEP</text>
<text x="255.8" y="151.7">A-A</text>
<text x="33" y="163.4">B.5</text>
<text x="56.9" y="163.4">140.00</text>
<text x="92.3" y="163.4">0.00</text>
<text x="117.8" y="163.4">Ø</text>
<text x="126.4" y="163.4">6.60</text>
<text x="144.7" y="163.4">mm</text>
<text x="161.3" y="163.4">THRU'</text>
<text x="255.8" y="163.4">REF</text>
<text x="271.4" y="163.4">SEC</text>
<text x="117.8" y="171.5">C'BORE</text>
<text x="144.6" y="171.5">Ø</text>
<text x="153.2" y="171.5">11.00</text>
<text x="175.4" y="171.5">mm</text>
<text x="192" y="171.5">-</text>
<text x="201.4" y="171.5">6.80</text>
<text x="219.7" y="171.5">mm</text>
<text x="236.2" y="171.5">DEEP</text>
<text x="255.8" y="171.5">A-A</text>
<text x="403.4" y="170.6" transform="rotate(-90 403.4 170.6)">BUTTING</text>
<text x="432.1" y="172.4">B</text>
<text x="744.3" y="173.2">18</text>
<text x="398.1" y="175.1" transform="rotate(-90 398.1 175.1)">16.5±0.05</text>
<text x="719.1" y="176.3" transform="rotate(-90 719.1 176.3)">23.5</text>
<text x="33" y="183.1">B.6</text>
<text x="56.9" y="183.1">140.00</text>
<text x="87.7" y="183.1">-30.00</text>
<text x="117.8" y="183.1">Ø</text>
<text x="126.4" y="183.1">6.60</text>
<text x="144.7" y="183.1">mm</text>
<text x="161.3" y="183.1">THRU'</text>
<text x="255.8" y="183.1">REF</text>
<text x="271.4" y="183.1">SEC</text>
<text x="117.8" y="191.2">C'BORE</text>
<text x="144.6" y="191.2">Ø</text>
<text x="153.2" y="191.2">11.00</text>
<text x="175.4" y="191.2">mm</text>
<text x="192" y="191.2">-</text>
<text x="201.4" y="191.2">6.80</text>
<text x="219.7" y="191.2">mm</text>
<text x="236.2" y="191.2">DEEP</text>
<text x="255.8" y="191.2">A-A</text>
<text x="403.4" y="191.4" transform="rotate(-90 403.4 191.4)">FROM</text>
<text x="32.9" y="202.8">C.1</text>
<text x="58.2" y="202.8">-0.50</text>
<text x="87.7" y="202.8">-41.50</text>
<text x="117.8" y="202.8">M5</text>
<text x="130.7" y="202.8">THRU'</text>
<text x="777.1" y="201.5" transform="rotate(-90 777.1 201.5)">5±0.1</text>
<text x="32.9" y="214.4">C.2</text>
<text x="58.2" y="214.4">-0.50</text>
<text x="90.3" y="214.4">11.50</text>
<text x="117.8" y="214.4">M5</text>
<text x="130.7" y="214.4">THRU'</text>
<text x="728.8" y="215.3">3.2</text>
<text x="721.7" y="216.8" transform="rotate(-90 721.7 216.8)">A</text>
<text x="32.9" y="226.1">C.3</text>
<text x="58.8" y="226.1">39.50</text>
<text x="90.3" y="226.1">11.50</text>
<text x="117.8" y="226.1">M5</text>
<text x="130.7" y="226.1">THRU'</text>
<text x="721.7" y="232.8" transform="rotate(-90 721.7 232.8)">0.05</text>
<text x="32.9" y="237.7">C.4</text>
<text x="58.8" y="237.7">39.50</text>
<text x="87.7" y="237.7">-41.50</text>
<text x="117.8" y="237.7">M5</text>
<text x="130.7" y="237.7">THRU'</text>
<text x="386.8" y="243.1" transform="rotate(-90 386.8 243.1)">110</text>
<text x="32.9" y="249.3">C.5</text>
<text x="58.8" y="249.3">80.50</text>
<text x="87.7" y="249.3">-41.50</text>
<text x="117.8" y="249.3">M5</text>
<text x="130.7" y="249.3">THRU'</text>
<text x="32.9" y="260.9">C.6</text>
<text x="58.8" y="260.9">80.50</text>
<text x="90.3" y="260.9">11.50</text>
<text x="117.8" y="260.9">M5</text>
<text x="130.7" y="260.9">THRU'</text>
<text x="404.4" y="267">A</text>
<text x="435.3" y="267">A</text>
<text x="32.9" y="272.5">C.7</text>
<text x="56.9" y="272.5">120.50</text>
<text x="90.3" y="272.5">11.50</text>
<text x="117.8" y="272.5">M5</text>
<text x="130.7" y="272.5">THRU'</text>
<text x="585.7" y="279" transform="rotate(75 585.7 279)">TYP</text>
<text x="590.9" y="278.2" transform="rotate(75 590.9 278.2)">30°</text>
<text x="730.6" y="276.6">A</text>
<text x="32.9" y="284.1">C.8</text>
<text x="56.9" y="284.1">120.50</text>
<text x="87.7" y="284.1">-41.50</text>
<text x="117.8" y="284.1">M5</text>
<text x="130.7" y="284.1">THRU'</text>
<text x="766.8" y="283.9" transform="rotate(-90 766.8 283.9)">3.2</text>
<text x="32.9" y="295.7">C.9</text>
<text x="56.2" y="295.7">-18.00</text>
<text x="90.3" y="295.7">34.00</text>
<text x="117.8" y="295.7">M5</text>
<text x="130.7" y="295.7">THRU'</text>
<text x="434.4" y="299.1">B</text>
<text x="737.1" y="294.8" transform="rotate(-90 737.1 294.8)">3.2</text>
<text x="767.6" y="298.8">14±0.1</text>
<text x="30.9" y="307.3">C.10</text>
<text x="60.8" y="307.3">7.00</text>
<text x="90.3" y="307.3">34.00</text>
<text x="117.8" y="307.3">M5</text>
<text x="130.7" y="307.3">THRU'</text>
<text x="421.9" y="306.7">35</text>
<text x="477.4" y="314.5">150</text>
<text x="574.4" y="314.5">40</text>
<text x="572.8" y="319.8">TYP</text>
<text x="728.6" y="320.2">SECTION</text>
<text x="759.6" y="320.2">B-B</text>
<text x="497.5" y="328">190</text>
<text x="717.3" y="325.4">SCALE/ÉCHELLE</text>
<text x="773.8" y="325.4">1:1</text>
<text x="30.6" y="338.7">TOLERANCE</text>
<text x="70.1" y="338.7">NOTE</text>
<text x="94.5" y="338.7">:-</text>
<text x="106.2" y="338.7">(English)</text>
<text x="30.6" y="343.9">1)</text>
<text x="41.6" y="343.9">ALL</text>
<text x="56.5" y="343.9">H7</text>
<text x="69.1" y="343.9">HOLES</text>
<text x="93.2" y="343.9">C.D</text>
<text x="108" y="343.9">SHOULD</text>
<text x="136.9" y="343.9">BE</text>
<text x="148.8" y="343.9">CONTROLLED</text>
<text x="192.5" y="343.9">WITHIN</text>
<text x="217.7" y="343.9">+/-</text>
<text x="236.6" y="343.9">0.02.</text>
<text x="257.2" y="343.9">/</text>
<text x="266" y="343.9">IT7</text>
<text x="471.3" y="343.3">SCALE/ÉCHELLE</text>
<text x="527.8" y="343.3">1:1</text>
<text x="30.6" y="349.2">2)</text>
<text x="41.6" y="349.2">ALL</text>
<text x="56.5" y="349.2">HOLES,TAP</text>
<text x="94.2" y="349.2">&amp;</text>
<text x="103.4" y="349.2">COUNTER</text>
<text x="136.1" y="349.2">BORE</text>
<text x="156.4" y="349.2">C.D,</text>
<text x="47.4" y="354.4">SHOULD</text>
<text x="76.2" y="354.4">BE</text>
<text x="88.2" y="354.4">CONTROLLED</text>
<text x="131.9" y="354.4">WITHIN</text>
<text x="157" y="354.4">+/-</text>
<text x="176" y="354.4">0.1</text>
<text x="30.6" y="364.9">NOTE</text>
<text x="50.8" y="364.9">DE</text>
<text x="63" y="364.9">TOLERANCE</text>
<text x="102.5" y="364.9">:-</text>
<text x="114.2" y="364.9">(French)</text>
<text x="30.6" y="370.2">1)</text>
<text x="41.6" y="370.2">TOUT</text>
<text x="61.3" y="370.2">TROU</text>
<text x="81.7" y="370.2">H7</text>
<text x="94.2" y="370.2">C.D</text>
<text x="109" y="370.2">DOIT</text>
<text x="126.9" y="370.2">ÊTRE</text>
<text x="146.1" y="370.2">CONTRÔLÉ</text>
<text x="182.3" y="370.2">SOUS</text>
<text x="203.1" y="370.2">+/-</text>
<text x="222.1" y="370.2">0.02</text>
<text x="240.3" y="370.2">/</text>
<text x="249.1" y="370.2">IT7</text>
<text x="30.6" y="375.4">2)</text>
<text x="41.6" y="375.4">TOUT</text>
<text x="61.3" y="375.4">TROU</text>
<text x="81.6" y="375.4">ET</text>
<text x="93.1" y="375.4">CONTRE-ALÉSAGE</text>
<text x="153.7" y="375.4">C.D,</text>
<text x="47.4" y="380.7">DOIT</text>
<text x="65.3" y="380.7">ÊTRE</text>
<text x="84.5" y="380.7">CONTROLÉ</text>
<text x="120.6" y="380.7">SOUS</text>
<text x="141.4" y="380.7">+/-</text>
<text x="160.4" y="380.7">0.1</text>
<text x="553" y="400.3">NOTE</text>
<text x="573.2" y="400.3">:-(English)</text>
<text x="553" y="405.6">DEBURR</text>
<text x="581.5" y="405.6">ALL</text>
<text x="596.4" y="405.6">UNSPECIFIED</text>
<text x="640.5" y="405.6">HOLES</text>
<text x="664.7" y="405.6">AND</text>
<text x="681.4" y="405.6">SHARP</text>
<text x="705.7" y="405.6">EDGES.</text>
<text x="553" y="416.1">NOTE</text>
<text x="573.2" y="416.1">:-(French)</text>
<text x="553" y="421.3">ÉBAVUREZ</text>
<text x="589" y="421.3">TOUS</text>
<text x="609.3" y="421.3">LES</text>
<text x="624.7" y="421.3">TROUS</text>
<text x="648.9" y="421.3">NON</text>
<text x="666.3" y="421.3">SPÉCIFIÉS</text>
<text x="701.4" y="421.3">ET</text>
<text x="712.8" y="421.3">LES</text>
<text x="728.1" y="421.3">BORDS</text>
<text x="752.8" y="421.3">TRANCHANTS.</text>
<text x="490.6" y="492">NOTE</text>
<text x="510.8" y="492">:</text>
<text x="517.3" y="492">(English)</text>
<text x="490.6" y="497.2">#</text>
<text x="499.2" y="497.2">MATERIAL:</text>
<text x="534.7" y="497.2">M.S.</text>
<text x="490.6" y="502.5">#</text>
<text x="499.2" y="502.5">FINISH:</text>
<text x="525.6" y="502.5">I.Z.B.P.</text>
<text x="552.4" y="502.5">(TRIVALENT)</text>
<text x="490.6" y="507.7">#</text>
<text x="499.2" y="507.7">MACHINING:</text>
<text x="490.6" y="513">#</text>
<text x="499.2" y="513">WEIGHT(Kg</text>
<text x="537.2" y="513">):</text>
<text x="546.4" y="513">2.25</text>
<text x="564.7" y="513">kg</text>
<text x="161.8" y="517.8">SCALE/ÉCHELLE</text>
<text x="218.4" y="517.8">1:2</text>
<text x="490.6" y="523.5">NOTE</text>
<text x="510.8" y="523.5">:-(French)</text>
<text x="490.6" y="528.7">#</text>
<text x="490.6" y="534">#</text>
<text x="499.2" y="534">FINITION</text>
<text x="499.2" y="528.7">MATÉRIEL</text>
<text x="529" y="534">:</text>
<text x="532.3" y="528.7">:</text>
<text x="538.7" y="528.7">M.S.</text>
<text x="539.5" y="534">I.Z.B.P.</text>
<text x="566.4" y="534">(TRIVALENT)</text>
<text x="490.6" y="539.2">#</text>
<text x="499.2" y="539.2">MACHINES</text>
<text x="534.7" y="539.2">:</text>
<text x="490.6" y="544.5">#</text>
<text x="499.2" y="544.5">POIDS</text>
<text x="521.7" y="544.5">(Kg):</text>
<text x="541.9" y="544.5">2.25</text>
<text x="560.1" y="544.5">kg</text>
</g>
<text font-size="5.6" x="723.5" y="539.3">WIPRO PARI GROUP</text>
<g font-size="5.4">
<text x="751.5" y="33.7">O 11</text>
<text x="698.7" y="36.3">n</text>
<text x="721.7" y="239.1" transform="rotate(-90 721.7 239.1)">n</text>
</g>
<g font-size="4.9">
<text x="42.9" y="6.6">1</text>
<text x="101.3" y="6.7">2</text>
<text x="152.5" y="6.7">3</text>
<text x="202.1" y="6.7">4</text>
<text x="252.1" y="6.7">5</text>
<text x="300.6" y="6.7">6</text>
<text x="352.6" y="6.7">7</text>
<text x="401.9" y="6.7">8</text>
<text x="448.4" y="6.7">9</text>
<text x="498.1" y="6.7">10</text>
<text x="546.4" y="6.7">11</text>
<text x="597" y="6.7">12</text>
<text x="648.5" y="6.6">13</text>
<text x="699.4" y="6.6">14</text>
<text x="749" y="6.7">15</text>
<text x="809.5" y="6.6">16</text>
<text x="9.7" y="26.7">M</text>
<text x="840.6" y="26.7">M</text>
<text x="9.7" y="71.4">L</text>
<text x="840.6" y="71.4">L</text>
<text x="9.7" y="124.2">K</text>
<text x="840.6" y="124.2">K</text>
<text x="9.7" y="173.4">J</text>
<text x="840.6" y="173.4">J</text>
<text x="9.7" y="222.7">H</text>
<text x="840.6" y="222.7">H</text>
<text x="9.7" y="274.3">G</text>
<text x="840.6" y="274.3">G</text>
<text x="9.7" y="322.6">F</text>
<text x="840.6" y="322.6">F</text>
<text x="9.7" y="373.3">E</text>
<text x="840.6" y="373.3">E</text>
<text x="9.7" y="423.8">D</text>
<text x="840.6" y="423.8">D</text>
<text x="9.7" y="472.8">C</text>
<text x="840.6" y="472.8">C</text>
<text x="9.7" y="522.1">B</text>
<text x="840.6" y="522.1">B</text>
<text x="9.7" y="568.7">A</text>
<text x="840.6" y="568.7">A</text>
<text x="17.2" y="577">NOTE FOR WIPRO PARI DESIGN -REF. ONLY</text>
<text x="45.9" y="582.3">WEAR DETAILS : NA</text>
<text x="42.9" y="590.6">1</text>
<text x="101.3" y="590.7">2</text>
<text x="152.5" y="590.7">3</text>
<text x="202.1" y="590.7">4</text>
<text x="252.1" y="590.7">5</text>
<text x="300.6" y="590.7">6</text>
<text x="352.6" y="590.7">7</text>
<text x="401.9" y="590.7">8</text>
<text x="448.4" y="590.7">9</text>
<text x="498.1" y="590.7">10</text>
<text x="546.4" y="590.7">11</text>
<text x="597" y="590.7">12</text>
<text x="648.5" y="590.6">13</text>
<text x="699.4" y="590.5">14</text>
<text x="749" y="590.7">15</text>
<text x="809.5" y="590.5">16</text>
</g>
<text font-size="4.2" x="677.1" y="13.9">NOTE : STANDARD FASTENER TORQUE AS PER STD-DES-01-00FR-DES-006-00</text>
<g font-size="3.9">
<text x="653" y="530.9">REVISION</text>
<text x="708.9" y="530.9">DESCRIPTION</text>
<text x="779.4" y="530.9">DATE</text>
<text x="793.1" y="530.9">DRN.BY</text>
<text x="610.8" y="557.1">RESERVED</text>
<text x="635.2" y="557.1">SPACE</text>
<text x="610.8" y="562.7">FOR</text>
<text x="610.8" y="568.3">CONTROLLED</text>
<text x="640.7" y="568.3">COPY</text>
<text x="610.8" y="573.8">STAMP</text>
</g>
<text font-size="3.6" x="739" y="549.8">SLIDING PLATE</text>
<text font-size="3.5" x="655.4" y="547.1">www.wipropari.com</text>
<g font-size="3.4">
<text x="421.3" y="184">C.9</text>
<text x="451.8" y="184.3">C.10</text>
<text x="445.1" y="208.7">C.2</text>
<text x="485.9" y="209">C.3</text>
<text x="526.2" y="208.5">C.6</text>
<text x="567" y="209.1">C.7</text>
<text x="503" y="215">B.3</text>
<text x="588.3" y="215.9">B.5</text>
<text x="419.4" y="216.1">B.1</text>
<text x="446.7" y="220.2">A.1</text>
<text x="396.9" y="234.2">Y1</text>
<text x="416.8" y="244.5">B.2</text>
<text x="508.3" y="245.9">B.4</text>
<text x="562" y="247.4">A.2</text>
<text x="585.8" y="246.2">B.6</text>
<text x="445.1" y="261.2">C.1</text>
<text x="485.3" y="259.8">C.4</text>
<text x="526.3" y="259.8">C.5</text>
<text x="564.6" y="268.1">C.8</text>
<text x="453.3" y="305.9" transform="rotate(-90 453.3 305.9)">X1</text>
</g>
<g font-size="3.1">
<text x="818.1" y="527.3">LIMITS</text>
<text x="815" y="545.5">DRAWING TYPE</text>
<text x="690" y="546.1">DESCRIPTION</text>
<text x="689.5" y="554.6">SURFACE AREA</text>
<text x="706.2" y="554.6">SURFACE TREATMENT</text>
<text x="742.7" y="554.6">MACHINING</text>
<text x="762.5" y="554.6">DESIGN UNIT</text>
<text x="783.6" y="554.6">DESIGN UNIT CD.</text>
<text x="811" y="554.4">TEAM NO.</text>
<text x="823.3" y="554.5">SHEET SIZE</text>
<text x="828.6" y="559.9">A1</text>
<text x="689.4" y="564.9">REFERENCE DWG.</text>
<text x="690.8" y="569.3">DRN.BY</text>
<text x="704.4" y="569.2">CHKD.BY</text>
<text x="719.6" y="569.3">APPD.BY</text>
<text x="739.7" y="569.1">MATERIAL</text>
<text x="741.8" y="564.7">PART CLASS.</text>
<text x="768.6" y="564.7">HEAT TREATMENT</text>
<text x="772.5" y="569.7">DRG./PART CODE</text>
<text x="811.9" y="569.3">REV.</text>
<text x="824.4" y="569.4">SCALE</text>
<text x="737.3" y="578">NET WEIGHT-Kg</text>
<text x="824.4" y="578.5">SHEET</text>
</g>
<text font-size="3" x="832.4" y="403.9">°</text>
<g font-size="2.8">
<text x="558.3" y="505.4">3.2 (</text>
<text x="574.1" y="505.9">)</text>
<text x="813.4" y="531.5">Gen Tol.: IS 2102</text>
<text x="556.9" y="537.2">3.2 (</text>
<text x="572.6" y="537.6">)</text>
<text x="652.1" y="550.4">1.ALL DIMENSIONS ARE</text>
<text x="652" y="556.4">2.DO NOT SCALE</text>
<text x="652" y="562.5">3.IF IN DOUBT ,</text>
<text x="652" y="569.2">LOCATION :</text>
<text x="657.2" y="575.8">ALL RIGHTS OF REPRODUCTION &amp;</text>
<text x="689.1" y="575">03006128</text>
<text x="703.4" y="574.9">03004785</text>
<text x="718.4" y="575">03002882</text>
<text x="657.7" y="579.2">DISTRIBUTION ARE RESERVED</text>
</g>
<g font-size="2.7">
<text x="817.3" y="549.9">MACHINING</text>
<text x="652.9" y="553.5">IN mm</text>
<text x="652.7" y="559.5">DRAWING.</text>
<text x="689.6" y="559.1">83.64 in^2</text>
<text x="724.1" y="559.2">#</text>
<text x="751" y="559.1">#</text>
<text x="766.6" y="559">WPES</text>
<text x="790.3" y="558.8">0300</text>
<text x="811.9" y="558.8">PL-02</text>
<text x="652.7" y="565.5">ASK TEAM MEMBER</text>
<text x="673.4" y="569.6">PUNE</text>
<text x="761.4" y="564.9">B</text>
<text x="746.1" y="573.2">#</text>
<text x="825.6" y="573.4">1 : 1</text>
<text x="653.1" y="576.3">C</text>
<text x="689.4" y="582.4">14/05/2024</text>
<text x="703.7" y="582.5">14/05/2024</text>
<text x="718.7" y="582.6">14/05/2024</text>
<text x="742.3" y="582.2">2.25 kg</text>
<text x="824.1" y="582.4">1 OF 1</text>
</g>
<g font-size="2.5">
<text x="807.8" y="392">DEBURR AND REMOVE SHARP</text>
<text x="808.2" y="394.8">EDGES UNLESS SHARP EDGE</text>
<text x="809.1" y="400.9">UNSP.RADII</text>
<text x="809.8" y="397.6">REQUIREMENT SPECIFIED</text>
<text x="824.4" y="400.7">UNSP.CHF.</text>
<text x="812.2" y="403.6">0.5 R</text>
<text x="825.3" y="403.9">0.5 X 45</text>
<text x="812.8" y="411.8">UP TO 10</text>
<text x="829.1" y="411.9">±1.5°</text>
<text x="811.4" y="416.1">10 UP TO 50</text>
<text x="828.5" y="416.1">±0°50'</text>
<text x="810.4" y="424.5">120 UP TO 400</text>
<text x="810.9" y="420.3">50 UP TO 120</text>
<text x="828.5" y="424.5">±0°15'</text>
<text x="828.5" y="420.3">±0°25'</text>
<text x="811.7" y="433.2">0.5 UP TO 3</text>
<text x="812.5" y="437.5">3 UP TO 6</text>
<text x="829.6" y="437.4">±0.2</text>
<text x="829.6" y="433.2">±0.1</text>
<text x="812" y="441.7">6 UP TO 30</text>
<text x="829.6" y="441.7">±0.5</text>
<text x="810.9" y="445.9">30 UP TO 120</text>
<text x="829.6" y="446">±0.8</text>
<text x="809.9" y="454.4">315 UP TO 1000</text>
<text x="810.3" y="450.2">120 UP TO 315</text>
<text x="829.6" y="450.2">±1.2</text>
<text x="830.7" y="454.4">±2</text>
<text x="809.4" y="458.7">1000 UP TO 2000</text>
<text x="830.6" y="458.7">±3</text>
<text x="811.9" y="463">OVER 2000</text>
<text x="830.7" y="463">±4</text>
<text x="813.1" y="471.6">UP TO 10</text>
<text x="830.1" y="471.6">±1°</text>
<text x="811.4" y="475.9">10 UP TO 50</text>
<text x="828.5" y="475.9">±0°30'</text>
<text x="810.4" y="484.4">120 UP TO 400</text>
<text x="811.2" y="480.1">50 UP TO 120</text>
<text x="828.5" y="484.4">±0°10'</text>
<text x="828.5" y="480.1">±0°20'</text>
<text x="811.7" y="493">0.5 UP TO 3</text>
<text x="812.4" y="497.2">3 UP TO 6</text>
<text x="829.6" y="497.3">±0.1</text>
<text x="829.6" y="493">±0.1</text>
<text x="811.9" y="501.5">6 UP TO 30</text>
<text x="829.6" y="501.5">±0.2</text>
<text x="810.8" y="505.8">30 UP TO 120</text>
<text x="829.6" y="505.8">±0.3</text>
<text x="809.8" y="514.3">315 UP TO 1000</text>
<text x="810.3" y="510.1">120 UP TO 315</text>
<text x="829.6" y="510">±0.5</text>
<text x="829.6" y="514.3">±0.8</text>
<text x="668.4" y="519.9">.</text>
<text x="783.5" y="520">.</text>
<text x="799.1" y="519.9">.</text>
<text x="809.2" y="518.5">1000 UP TO 2000</text>
<text x="829.6" y="518.5">±1.2</text>
<text x="668.4" y="524.9">.</text>
<text x="783.3" y="524.8">.</text>
<text x="799.1" y="524.8">.</text>
<text x="811.9" y="522.8">OVER 2000</text>
<text x="830.6" y="522.7">±2</text>
</g>
<g font-size="2.4">
<text x="4.1" y="555.8" transform="rotate(-90 4.1 555.8)">Uploading\2022-23\P23Y5\P23Y5B091108.dft</text>
<text x="4.1" y="584.1" transform="rotate(-90 4.1 584.1)">\\SRV01102\ExDM</text>
</g>
<g font-size="2.1">
<text x="811.5" y="406.1">UNSPECIFIED TOL.(FAB)</text>
<text x="812.5" y="408.5">FOR ANGULAR IN mm.</text>
<text x="811.6" y="427.7">UNSPECIFIED TOL.(FAB)</text>
<text x="813.6" y="430.1">FOR LINEAR IN mm.</text>
<text x="811.7" y="466.1">UNSPECIFIED TOL.(M/C)</text>
<text x="812.5" y="468.5">FOR ANGULAR IN mm.</text>
<text x="811.7" y="487.6">UNSPECIFIED TOL.(M/C)</text>
<text x="813.6" y="489.9">FOR LINEAR IN mm.</text>
</g>
</svg>
